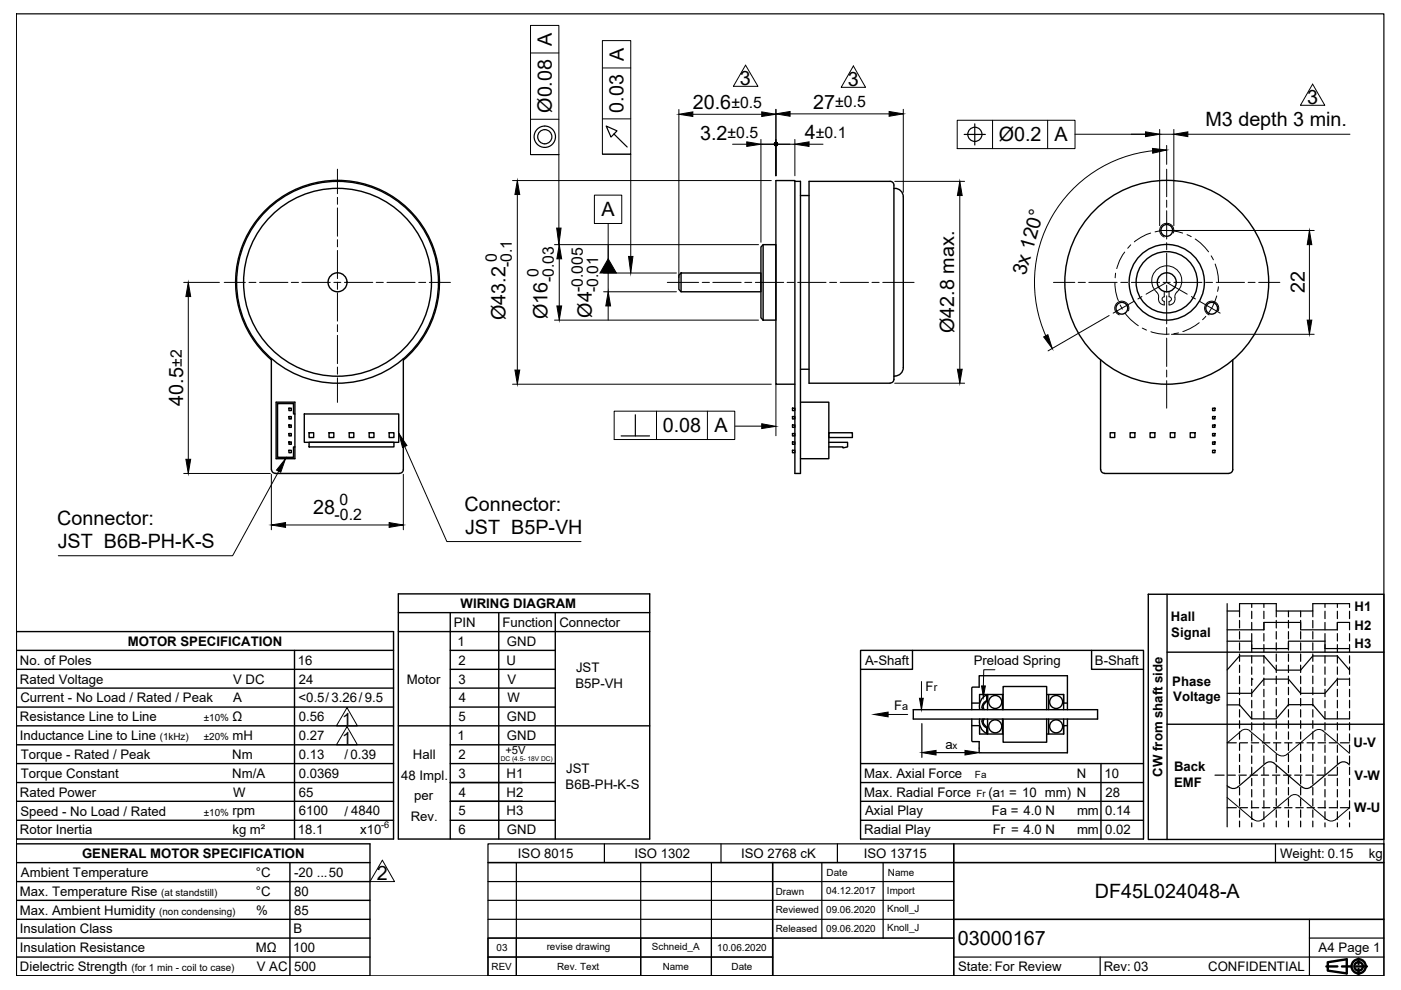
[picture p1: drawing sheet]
<svg xmlns="http://www.w3.org/2000/svg" width="297mm" height="210mm" viewBox="0 0 297 210" stroke-linecap="round" stroke-linejoin="round" font-family="sans-serif">
<!-- layer: CENTER -->
<g fill="none" stroke="#000" stroke-width=".21">
<path d="M71.5 35.9v5.2M247.4 35.9v5.8M47.5 59.9h4.5M52.8 59.9h1.5M55 59.9h6M61.8 59.9h1.5M64 59.9h6M70.8 59.9h1.5M71.5 41.8v1.5M71.5 44.1v6M71.5 50.8v1.5M71.5 53.1v6"/>
<path d="M71.5 59.8v1.6M73 59.9h6M79.8 59.9h1.5M82 59.9h6M88.8 59.9h1.5M91 59.9h4.5M141.5 59.9h6.6M148.9 59.9h1.5M151.1 59.9h6M157.9 59.9h1.5M160.1 59.9h6.1M166.9 59.9h1.5"/>
<path d="M169.1 59.9h6M175.9 59.9h1.5M178.1 59.9h6M184.9 59.9h1.5M187.2 59.9h6.6M223.4 59.9h4.5M228.6 59.9h1.5M230.8 59.9h6.1M236.4 59.9a9.4 9.4 0 0 0 .7 3.8M236.5 57.9l-.1 1M237.6 59.9h1.5M238.5 53.4a9.5 9.5 0 0 0-1.7 3.6"/>
<path d="M239.7 51.9l-.6 .7M239.9 59.9h6M244 49.4a10.6 10.6 0 0 0-3.5 1.9M245.9 49l-1 .2M245.9 48.9h3M246.6 59.9h1.5M246.8 48.9a10.8 10.8 0 0 1 3.9 .5M247.4 42.4v1.6M247.4 44.7v6M247.4 51.4v1.5M247.4 53.7v6M248.9 59.9h5.9"/>
<path d="M251.7 49.8l.9 .4M253.4 50.7a9.8 9.8 0 0 1 2.8 2.7M255.6 59.9h1.5M256.8 54.2l.5 .9M257.6 56l.7 2.5 .1 1.4M257.9 59.9h6M264.6 59.9h1.5M266.9 59.9h4.5M71.5 62.1v6M71.5 68.8v1.5M71.5 71.1v6M71.5 77.8v1.5"/>
<path d="M237.5 64.7l.5 .8M238.5 66.4a10.1 10.1 0 0 0 2.8 2.7M240.4 63.9l-4.4 2.5M242.1 62.9l-.8 .5M242.2 69.6l.9 .4M243 62.4l4.4-2.5 4.3 2.5M244 70.3a9.3 9.3 0 0 0 3.9 .5M247.4 60.5v1.4M247.4 62.7v6M247.4 69.4v1.6M247.4 71.7v6M247.4 78.5v1.4"/>
<path d="M249.9 70.6l-1 .2M252.6 62.9l.8 .5M254.3 68.4a10.6 10.6 0 0 1-3.5 1.9M254.3 63.9l4.4 2.5M255.7 67.1l-.7 .7M258 62.8a11.3 11.3 0 0 1-1.7 3.5M258.3 60.8l-.2 1M71.5 80.1v5.2M247.4 80.7v5.8"/>
</g>
<!-- layer: SPEC -->
<g fill="none" stroke="#000" stroke-width=".3">
<path d="M168.5 38.5h1.2v61.9h-1.2v-62.1h-4v43.2h4M188.7 38.5h-17.2v42.8h17.2M188.7 38.5a.78 .78 0 0 1 .8 .7M189.5 40h.2M189.5 39.3v41.1M189.7 39.9a1.8 1.8 0 0 1 1.8 1.8M144.4 57.9h16.9v4h-16.9l-.5-.5v-3.1zM144.4 57.9v4M161.8 51.9h2.7v16h-2.7l-.5-.5v-15zM161.8 51.9v16M169.7 41.5h1.8M191.5 41.8v36.1"/>
<path d="M57.5 76v23.6M57.6 76.3a21.6 21.6 0 0 1-1.7-31.3 21.6 21.6 0 0 1 31.3 0 21.6 21.6 0 0 1-1.6 31.3M85.5 76v23.6M169.7 78.3h1.8M189.5 79.8h.2M191.5 77.9a1.8 1.8 0 0 1-1.8 1.8M233.3 76.3v23.3M261.4 76.3v23.3M57.6 99.6a.78 .78 0 0 0 .8 .7M58.5 85.3h4v12h-4zM61.3 86.5h.5v.6h-.5zM61.3 88.3h.5v.5h-.5z"/>
<path d="M61.3 90.1h.5v.5h-.5zM61.3 91.9h.5v.5h-.5zM61.3 93.7h.5v.5h-.5zM61.3 95.5h.5v.5h-.5zM62.5 87.8h-.3v-2.2h-3.4v11.4h3.4v-2.2h.3M64.5 87.8h20v6h-20zM65.5 93.8h18v1h-18zM65.5 91.8h1v1h-1zM69.8 91.8h1v1h-1zM74 91.8h1v1h-1zM78.3 91.8h1v1h-1zM82.5 91.8h1v1h-1z"/>
<path d="M85.5 99.6a.78 .78 0 0 1-.8 .7M168 86.5h.5v.6h-.5zM168 88.3h.5v.5h-.5zM168 90.1h.5v.5h-.5zM168 91.9h.5v.5h-.5zM168 93.7h.5v.5h-.5zM168 95.5h.5v.5h-.5zM169.7 85.3h6v12h-6M175.7 91.8h5v1h-5zM175.7 93.8h4v1l-1 .2v-.2h-3M189.5 80.4a.78 .78 0 0 1-.8 .8M233.4 99.6a.78 .78 0 0 0 .8 .7"/>
<path d="M235.4 91.8h.9v1h-.9zM239.6 91.8h1v1h-1zM243.8 91.8h1.1v1h-1.1zM248.1 91.8h1v1h-1zM252.3 91.8h1.1v1h-1.1zM257.1 86.5h.5v.6h-.5zM257.1 88.3h.5v.5h-.5zM257.1 90.1h.5v.5h-.5zM257.1 91.9h.5v.5h-.5zM257.1 93.7h.5v.5h-.5zM257.1 95.5h.5v.5h-.5zM261.4 99.6a.78 .78 0 0 1-.8 .7"/>
<path d="M58.3 100.4h26.4M234.1 100.4h26.5M3.5 133.9h79.9v44h-79.9zM3.5 137.9h79.9M62.4 137.9v40M84.5 133.9h53.3M84.5 125.9h53.3v52h-53.3zM84.5 129.9h53.3M95.5 137.9h22.2M95.5 129.9v48M105.7 129.9v48M117.7 129.9v48"/>
<path d="M182.5 137.9h59.9v40h-59.9zM193.5 137.9v4h-11M231.4 137.9v4h11M243.5 126h49.9v52h-49.9zM247.4 126v52M247.4 138.3h46M3.5 141.9h79.9M3.5 145.9h79.9M3.5 149.9h79.9M3.5 153.9h79.9M3.5 157.9h79.9M84.5 153.9h53.3"/>
<path d="M95.5 141.9h22.2M95.5 145.9h22.2M95.5 149.9h22.2M95.5 157.9h22.2M193.6 150.5h39.1v2h-39.1zM206 150.5v-4.6l.2-.2h1.4v-2.4h18.7v7.2M206 152.5v4.6l.2 .1h1.4v2.4h18.7v-7.1M206 153.9h1.7v1.7h5M207.7 152.4a2.69 2.69 0 0 0 1.5 3.1M208.4 152.4a1.3 1.3 0 0 0 .8 1.9M208.7 152.4l-.2 .5a1.77 1.77 0 0 0 .9 1.4M209.2 147.3h.2v1.3h-.2z"/>
<path d="M209.2 154.4h.2v1.1h-.2zM209.2 148.5a1.3 1.3 0 0 0-.8 1.9M209.2 147.3a2.69 2.69 0 0 0-1.5 3.1M209.4 147.2v3.3M209.4 152.5v3.1M209.4 148.5l-.5 .5a.98 .98 0 0 0-.2 1.4M212.6 147.2v3.3M212.6 152.5v3.1M212.7 150.5v-4.9h9.2v4.9M212.7 152.5v4.9h9.2v-4.9M212.7 147.2h-5v1.9h-1.7M221.9 147.2h3.6v3.3"/>
<path d="M221.9 155.6h3.6M222.3 147.2v3.3M222.3 152.5v3.1M225.5 152.5v3.1M225.5 149.1h.8M226.3 153.9h-.8v1.7M247.4 153.6h46M265.4 144h.1M3.5 178.9h74.9v28h-74.9zM3.5 161.9h79.9M3.5 169.9h79.9M3.5 173.9h79.9"/>
<path d="M3.5 165.9h79.9M95.5 161.9h22.2M95.5 169.9h22.2M95.5 173.9h22.2M95.5 165.9h22.2M182.5 161.9h59.9M182.5 169.9h59.9M182.5 173.9h59.9M182.5 165.9h59.9M233.4 161.9v16M3.5 182.9h74.9M3.5 186.9h74.9"/>
<path d="M3.5 190.9h74.9M3.5 194.9h74.9M3.5 198.9h74.9M61.5 182.9v24M3.5 202.9h74.9"/>
<circle cx="71.6" cy="59.9" r="19.9"/>
<circle cx="71.6" cy="59.9" r="21.4"/>
<circle cx="71.6" cy="59.9" r="2.01"/>
<circle cx="247.4" cy="59.9" r="8"/>
<circle cx="247.4" cy="59.9" r="21.6"/>
<circle cx="247.4" cy="59.9" r="6.5"/>
<circle cx="247.4" cy="59.9" r="2.01"/>
<circle cx="247.4" cy="48.8" r="1.25"/>
<circle cx="237.8" cy="65.4" r="1.25"/>
<circle cx="256.9" cy="65.4" r="1.25"/>
<circle cx="211" cy="148.8" r="1.38"/>
<circle cx="211" cy="154" r="1.38"/>
<circle cx="223.9" cy="154" r="1.38"/>
<circle cx="223.9" cy="148.8" r="1.38"/>
</g>
<!-- layer: Gewinde -->
<path d="M248.8 49.4a1.5 1.5 0 0 0-.9-2 1.5 1.5 0 0 0-1.9 .9 1.5 1.5 0 0 0 .8 2M239.3 65.9a1.5 1.5 0 0 0-.9-1.9 1.5 1.5 0 0 0-2 .8 1.5 1.5 0 0 0 .9 2M258.3 65.9a1.5 1.5 0 0 0-.9-1.9 1.5 1.5 0 0 0-1.9 .8 1.5 1.5 0 0 0 .9 2" fill="none" stroke="#000" stroke-width=".21"/>
<!-- layer: DIM -->
<g fill="none" stroke="#000" stroke-width=".21">
<path d="M112.5 5.4h6v27.4h-6zM112.5 11.2h6M127.7 8.6h6v24.1h-6zM127.7 14.4h6M158.1 13.8l2.6 4.5h-5.2zM180.9 14l2.6 4.5h-5.1zM278.3 17.8l2.6 4.5h-5.2zM108.7 38.3h54.8M112.5 32.8h6v15.6M112.5 25.3h6M127.7 32.7h6v21.7M127.7 25.2h6"/>
<path d="M143.9 23.2v35.7M146.9 24.2h14.6M155.3 30.6h3M161.3 30.6h7.2M161.3 29.6v21.8M164.5 23.2v14.1M167.5 24.1h21M168.5 29.6v7.7M171.5 30.6h3M189.7 38.5h14.8M191.5 23.2v17.6M202.9 25.5h25v6h-25z"/>
<path d="M210.4 25.5v6M222.1 25.5v6M239.9 28.5h3M244.4 32a28 28 0 0 0-22.7 39.2M245.9 27.4v20.5M245.9 28.5h3M247.4 30.8v4.1M248.9 27.4v20.5M251.8 28.5h34.4M38.9 59.9h7.6M109.7 41.2v37.3M117.6 51.9h43.2"/>
<path d="M118.6 54.9v10M126 41.4h5.8v6h-5.8zM128 57.9h15.4M128.9 51.9v3M128.9 57.9v4M203.5 41.5v36.8M248.4 48.9h30.2M277.6 51.9v16M39.9 62.9v34.5M117.6 67.9h43.2M128 61.9h15.4M128.9 64.9v3"/>
<path d="M235.2 66.9l-13 7.5M245.6 63.1a1.61 1.61 0 0 0-.7-1.6 3.2 3.2 0 0 1 .6-4.5 3.2 3.2 0 0 1 4.5 .7 3.2 3.2 0 0 1-.7 4.5l-.2 .9M246.8 61.8l.1 1.1a.49 .49 0 0 0-.5 .5 .49 .49 0 0 0 .4 .5l.1 .8a1.25 1.25 0 0 1-1.3-1.5M247.9 61.8v1.1M247.9 63.9v.8M247.9 62.9a.49 .49 0 0 1 .5 .5 .49 .49 0 0 1-.5 .5M248.4 70.9h30.2M249.1 63.2a1.25 1.25 0 0 1-1.2 1.5M59.1 99.9l-9.8 17.9h-36.9M85.8 94.7l8.9 20.1h28.5M108.7 81.5h54.8M130.2 87.2h25.6v6h-25.6z"/>
<path d="M139.2 87.2v6M150 87.2v6M155.9 90.4h5.6M164.5 81.5v10.9M189.7 81.3h14.8M38.9 100.4h18.4M57.5 100.6v11.7M60.5 111.3h22M85.5 100.6v11.7M73.6 150l2.2 3.9h-4.5zM73.6 154.1l2.2 3.8h-4.5zM188.3 151.5h4.1"/>
<path d="M195.4 144.5v3.6M210.9 142h-2.3l-.1 3.4M81.1 182.4l2.6 4.5h-5.3z"/>
</g>
<!-- layer: 0 -->
<g fill="#000" stroke="#000" stroke-width=".21">
<path d="M128.9 54.9l1.8 3h-3.5z"/>
<path d="M164.1 30.6l.1 .1 .3-.1zM164.2 30.7l.3-.1-.2 .3zM164.5 30.6l-.2 .3h.2z"/>
<path d="M164.5 30.6v.3h.2zM164.5 30.6l.3 .1-.1 .2zM164.5 30.6l.3 .1 .1-.1z"/>
<path d="M164.3 30.2l.2 .4v-.4zM164.2 30.4l.1-.2 .2 .4zM164.2 30.4l-.1 .2h.4z"/>
<path d="M164.5 30.6h.4l-.1-.2zM164.7 30.2l.1 .2-.3 .2zM164.5 30.2v.4l.2-.4z"/>
</g>
<!-- layer: DIM -->
<g fill="#000" stroke="#000" stroke-width=".21">
<path d="M143.9 24.2l3-.5v1zM158.3 30.1l3 .5-3 .4zM161.5 23.7l3 .5-3 .5zM164.5 24.1l3-.5v1.1zM168.5 30.6l3-.5v.9zM188.5 23.6l3 .5-3 .6zM242.9 28l3 .5-3 .5zM244.3 31.5l3.1 .3-3 .7zM248.9 28.5l2.9-.5v1zM109.7 38.3l.5 2.9h-1zM118.6 51.9l.5 3h-1zM118 48.4h1l-.5 3.5z"/>
<path d="M133.3 54.4h.9l-.5 3.5zM203.5 38.5l.5 3h-1zM277.6 48.9l.5 3h-.9zM39.9 59.9l.5 3h-1zM109.2 78.5h1l-.5 3zM118.1 64.9h1l-.5 3zM128.9 61.9l.6 3h-1.1zM203 78.3h1l-.5 3zM221.3 71.4l.9-.4 .9 2.9zM277.2 67.9h.9l-.5 3zM39.4 97.4h1l-.5 3zM60.5 97.3l-1 2.8-.9-.4z"/>
<path d="M84.6 91.9l1.7 2.6-1 .4zM161.5 89.8l3 .6-3 .5zM57.5 111.3l3-.5v1zM82.5 110.8l3 .5-3 .5zM185.3 151.5l3-.5v1zM194.9 148.1h.8l-.3 2.4zM208.1 145.4h.8l-.4 2.4z"/>
</g>
<g fill="none" stroke="#000" stroke-width=".25">
<path d="M130.2 28.4l.6-.7-2.3-1 1 2.4 .7-.7 2.8 2.8M204.4 28.5h4.5M206.7 26.3v4.4M131.7 92.4h6M134.7 87.9v4.5"/>
<circle cx="115.5" cy="29" r="1.5"/>
<circle cx="115.5" cy="29" r="2.27"/>
<circle cx="206.7" cy="28.5" r="1.5"/>
</g>
<!-- layer: 0 -->
<path d="M227.9 28.5h18M128.9 47.4v10.5M3.5 177.9h.1" fill="none" stroke="#000" stroke-width=".21"/>
<path d="M3.5 2.9h289.9v204h-289.9zM103.5 178.9h189.9v28h-189.9zM103.5 198.9h60.3v8h-60.3zM109.5 198.9v8M135.8 198.9v8M150.8 198.9v8M103.5 202.9h60.3" fill="none" stroke="#000" stroke-width=".25"/>
<!-- layer: AM_BOR -->
<path d="M202.2 178.9v28M103.5 182.9h189.9M163.8 182.9v24M163.8 198.9h38.4M202.2 194.9h91.2" fill="none" stroke="#000" stroke-width=".34"/>
<g fill="none" stroke="#000" stroke-width=".25">
<path d="M128.1 178.9v4M152.9 178.9v4M177.5 178.9v4M270.4 178.9v4M103.5 190.9h98.7M103.5 186.9h98.7M103.5 198.9h60.3M103.5 194.9h98.7M109.5 182.9v24M135.8 182.9v24M150.8 182.9v24M174.2 182.9v16"/>
<path d="M187.2 182.9v16M277.6 194.9v12M277.6 198.9h15.8M103.5 202.9h60.3M202.2 202.9h91.2M233.3 202.9v4"/>
</g>
<g fill="none" stroke="#000" stroke-width=".51">
<path d="M281.2 204.9h2.3M281.5 204l4-.6v3l-4-.6zM284.5 204.9h2.1M287.5 204.9h2.3M288 203.2v1.2M288 205.4v1.2"/>
<circle cx="288.1" cy="204.9" r="1.5"/>
<circle cx="288.1" cy="204.9" r=".91"/>
</g>
<!-- layer: AM_5 -->
<path d="M195.5 153.4v7.2M198.5 159.6h6.1M207.6 158.6h.1" fill="none" stroke="#000" stroke-width=".25"/>
<path d="M195.5 159.6l3-.5v1zM204.6 159.1l3 .5-3 .5z" fill="#000" stroke="#000" stroke-width=".21"/>
<g fill="none" stroke="#000" stroke-width=".25">
<path d="M260.2 128v47.3M262.8 129.6v1.2M262.8 131.5v1.7M262.8 133.9v1.6M262.8 136.3v1.6M262.8 138.7v1.5M265.4 128v.8M265.4 129.6v1.6M265.4 132v1.5M265.4 134.3v1.6M265.4 136.7v1.6M265.4 139v1.6"/>
<path d="M268 128v.8M268 129.6v1.6M268 132v1.5M268 134.3v1.6M268 136.7v1.6M268 139v1.6M270.6 129.6v1.2M270.6 131.5v1.7M270.6 133.9v1.6M270.6 136.3v1.6M270.6 138.7v1.5M273.2 129.6v1.2"/>
<path d="M273.2 131.5v1.7M273.2 133.9v1.6M273.2 136.3v1.6M273.2 138.7v1.5M275.8 129.6v1.2M275.8 131.5v1.7M275.8 133.9v1.6M275.8 136.3v1.6M275.8 138.7v1.5M278.3 129.6v1.2M278.3 131.5v1.7M278.3 133.9v1.6"/>
<path d="M278.3 136.3v1.6M278.3 138.7v1.5M280.9 128v.8M280.9 129.6v1.6M280.9 132v1.5M280.9 134.3v1.6M280.9 136.7v1.6M280.9 139v1.6M283.5 128v.8M283.5 129.6v1.6M283.5 132v1.5M283.5 134.3v1.6"/>
<path d="M283.5 136.7v1.6M283.5 139v1.6M286.1 128v.8M286.1 129.6v1.6M286.1 132v1.5M286.1 134.3v1.6M286.1 136.7v1.6M286.1 139v1.6M260.2 157.5h1.9M262.8 141v1.6M262.8 143.4v1.6M262.8 145.7v1.6"/>
<path d="M262.8 148.1v1.6M262.8 150.5v1.5M262.8 152.8v1.6M262.8 155.2v1.5M262.8 157.5v1.6M262.8 159.9v1.6M262.9 157.5h1.6M265.3 157.5h1.6M265.4 141.4v1.6M265.4 143.8v1.5M265.4 146.1v1.6M265.4 148.5v1.6"/>
<path d="M265.4 150.8v1.6M265.4 153.2v1.6M265.4 155.6v1.6M265.4 158v1.5M267.6 157.5h1.6M268 141.4v1.6M268 143.8v1.5M268 146.1v1.6M268 148.5v1.6M268 150.8v1.6M268 153.2v1.6M268 155.6v1.6"/>
<path d="M268 158v1.5M270 157.5h1.6M270.6 141v1.6M270.6 143.4v1.6M270.6 145.7v1.6M270.6 148.1v1.6M270.6 150.5v1.5M270.6 152.8v1.6M270.6 155.2v1.5M270.6 157.5v1.6M270.6 159.9v1.6M272.4 157.5h1.5"/>
<path d="M273.2 141v1.6M273.2 143.4v1.6M273.2 145.7v1.6M273.2 148.1v1.6M273.2 150.5v1.5M273.2 152.8v1.6M273.2 155.2v1.5M273.2 157.5v1.6M273.2 159.9v1.6M274.7 157.5h1.6M275.8 141v1.6M275.8 143.4v1.6"/>
<path d="M275.8 145.7v1.6M275.8 148.1v1.6M275.8 150.5v1.5M275.8 152.8v1.6M275.8 155.2v1.5M275.8 157.5v1.6M275.8 159.9v1.6M277.1 157.5h1.6M278.3 141v1.6M278.3 143.4v1.6M278.3 145.7v1.6M278.3 148.1v1.6"/>
<path d="M278.3 150.5v1.5M278.3 152.8v1.6M278.3 155.2v1.5M278.3 157.5v1.6M278.3 159.9v1.6M279.4 157.5h1.7M280.9 141.4v1.6M280.9 143.8v1.5M280.9 146.1v1.6M280.9 148.5v1.6M280.9 150.8v1.6M280.9 153.2v1.6"/>
<path d="M280.9 155.6v1.6M280.9 158v1.5M281.8 157.5h1.6M283.5 141.4v1.6M283.5 143.8v1.5M283.5 146.1v1.6M283.5 148.5v1.6M283.5 150.8v1.6M283.5 153.2v1.6M283.5 155.6v1.6M283.5 158v1.5M284.2 157.5h1.9"/>
<path d="M286.1 141.4v1.6M286.1 143.8v1.5M286.1 146.1v1.6M286.1 148.5v1.6M286.1 150.8v1.6M286.1 153.2v1.6M286.1 155.6v1.6M286.1 158v1.5M257.6 164.4h1.9M260.2 171.3h1.9M260.3 164.4h1.6M262.7 164.4h1.5"/>
<path d="M262.8 162.3v1.5M262.8 164.6v1.6M262.8 167v1.5M262.8 169.3v1.6M262.8 171.7v1.6M262.8 174.1v1.2M262.9 171.3h1.6M265 164.4h1.6M265.3 171.3h1.6M265.4 160.3v1.6M265.4 162.7v1.5M265.4 165v1.6"/>
<path d="M265.4 167.4v1.6M265.4 169.8v1.5M265.4 172.1v1.6M265.4 174.5v.8M267.4 164.4h1.6M267.6 171.3h1.6M268 160.3v1.6M268 162.7v1.5M268 165v1.6M268 167.4v1.6M268 169.8v1.5M268 172.1v1.6"/>
<path d="M268 174.5v.8M269.8 164.4h1.6M270 171.3h1.6M270.6 162.3v1.5M270.6 164.6v1.6M270.6 167v1.5M270.6 169.3v1.6M270.6 171.7v1.6M270.6 174.1v1.2M272.1 164.4h1.6M272.4 171.3h1.5M273.2 162.3v1.5"/>
<path d="M273.2 164.6v1.6M273.2 167v1.5M273.2 169.3v1.6M273.2 171.7v1.6M273.2 174.1v1.2M274.5 164.4h1.6M274.7 171.3h1.6M275.8 162.3v1.5M275.8 164.6v1.6M275.8 167v1.5M275.8 169.3v1.6M275.8 171.7v1.6"/>
<path d="M275.8 174.1v1.2M276.9 164.4h1.5M277.1 171.3h1.6M278.3 162.3v1.5M278.3 164.6v1.6M278.3 167v1.5M278.3 169.3v1.6M278.3 171.7v1.6M278.3 174.1v1.2M279.2 164.4h1.6M279.4 171.3h1.7M280.9 160.3v1.6"/>
<path d="M280.9 162.7v1.5M280.9 165v1.6M280.9 167.4v1.6M280.9 169.8v1.5M280.9 172.1v1.6M280.9 174.5v.8M281.6 164.4h1.9M281.8 171.3h1.6M283.5 160.3v1.6M283.5 162.7v1.5M283.5 165v1.6M283.5 167.4v1.6"/>
<path d="M283.5 169.8v1.5M283.5 172.1v1.6M283.5 174.5v.8M284.2 171.3h1.9M286.1 160.3v1.6M286.1 162.7v1.5M286.1 165v1.6M286.1 167.4v1.6M286.1 169.8v1.5M286.1 172.1v1.6M286.1 174.5v.8"/>
</g>
<path d="M260.2 135.9h5.2v1.6h7.8v-1.6h7.7v1.6h5.2M286.1 132h-2.6v1.5h-7.7v-1.5h-7.8v1.5h-7.8M286.1 128h-7.8v1.6h-7.7v-1.6h-7.8v1.6h-2.6M260.2 142l2.6-2.9h5.2l2.6 3h5.2l2.5-3h5.2l2.6 3M260.2 149.5h2.6l2.6 2.9h5.2l2.6-3h5.1l2.6 3h5.2M286.1 144h-2.6l-2.6 3h-5.1l-2.6-3h-5.2l-2.6 3h-5.2" fill="none" stroke="#000" stroke-width=".25"/>
<!-- layer: V -->
<path d="M263.1 155l-2.9 2.5M263.2 155a1.42 1.42 0 0 1 1.8 0M265 155l5.8 4.9M270.9 159.9a1.59 1.59 0 0 0 2 0M286.1 159.7l-5.5-4.7a1.42 1.42 0 0 0-1.9 0l-5.9 4.9" fill="none" stroke="#000" stroke-width=".21"/>
<!-- layer: W -->
<path d="M260.2 166.6l.3 .3M262.5 166.8a1.5 1.5 0 0 1-1.9 0M268.3 161.9l-5.8 4.9M268.3 161.9a1.42 1.42 0 0 1 1.9 0l5.9 5M276.1 166.9a1.42 1.42 0 0 0 1.8 0M283.9 161.9l-6 5M283.9 161.9a1.52 1.52 0 0 1 2.2 .3" fill="none" stroke="#000" stroke-width=".25"/>
<!-- layer: U -->
<path d="M260.2 169.1l5.5 4.7M265.4 173.5l.4 .3M265.8 173.8a1.42 1.42 0 0 0 1.8 0M273.6 168.8l-6 5M273.6 168.8a1.42 1.42 0 0 1 1.8 0l5.9 5M281.3 173.8a1.42 1.42 0 0 0 1.9 0M286 171.3l-2.9 2.5" fill="none" stroke="#000" stroke-width=".21"/>
<g font-size="4.2">
<text x="117" y="9.7" transform="rotate(-90 117 9.7)">A</text>
<text x="132.2" y="12.9" transform="rotate(-90 132.2 12.9)">A</text>
<text x="117" y="23.9" transform="rotate(-90 117 23.9)">Ø0.08</text>
<text x="132.2" y="23.9" transform="rotate(-90 132.2 23.9)">0.03</text>
<text x="146.9" y="23.2">20.6</text>
<text x="156.9" y="18">3</text>
<text x="172.4" y="23.1">27</text>
<text x="179.7" y="18.3">3</text>
<text x="277.1" y="22.1">3</text>
<text x="148.4" y="29.6">3.2</text>
<text x="170.6" y="29.6">4</text>
<text x="211.8" y="30">Ø0.2</text>
<text x="223.6" y="30">A</text>
<text x="255.6" y="26.6">M3 depth 3 min.</text>
<text x="127.6" y="45.9">A</text>
<text x="217.4" y="58.6" transform="rotate(-74 217.4 58.6)">3x 120°</text>
<text x="276.6" y="62.2" transform="rotate(-90 276.6 62.2)">22</text>
<text x="107.2" y="67.9" transform="rotate(-90 107.2 67.9)">Ø43.2</text>
<text x="116.1" y="67.6" transform="rotate(-90 116.1 67.6)">Ø16</text>
<text x="125.5" y="67.4" transform="rotate(-90 125.5 67.4)">Ø4</text>
<text x="202.3" y="70.6" transform="rotate(-90 202.3 70.6)">Ø42.8 max.</text>
<text x="38.9" y="86" transform="rotate(-90 38.9 86)">40.5</text>
<text x="140.5" y="91.7">0.08</text>
<text x="151.5" y="91.7">A</text>
<text x="12.1" y="111.3">Connector:</text>
<text x="66.4" y="108.9">28</text>
<text x="98.5" y="108.3">Connector:</text>
<text x="98.6" y="113.3">JST B5P-VH</text>
<text x="12.2" y="116.3">JST B6B-PH-K-S</text>
<text x="79.9" y="186.7">2</text>
<text x="232.1" y="190.4">DF45L024048-A</text>
<text x="203.1" y="200.4">03000167</text>
</g>
<g font-size="3.6">
<text x="72.6" y="153.7">1</text>
<text x="72.6" y="157.7">1</text>
</g>
<g font-size="3.4">
<text x="155.1" y="22.9">±0.5</text>
<text x="177.1" y="22.8">±0.5</text>
<text x="154.3" y="29.4">±0.5</text>
<text x="173" y="29.3">±0.1</text>
<text x="105.3" y="55.6" transform="rotate(-90 105.3 55.6)">0</text>
<text x="108.5" y="56.6" transform="rotate(-90 108.5 56.6)">-0.1</text>
<text x="114.2" y="58.7" transform="rotate(-90 114.2 58.7)">0</text>
<text x="117.4" y="59.8" transform="rotate(-90 117.4 59.8)">-0.03</text>
<text x="123.6" y="61.9" transform="rotate(-90 123.6 61.9)">-0.005</text>
<text x="126.8" y="61.9" transform="rotate(-90 126.8 61.9)">-0.01</text>
<text x="38.6" y="77.8" transform="rotate(-90 38.6 77.8)">±2</text>
<text x="72" y="107">0</text>
<text x="71" y="110.3">-0.2</text>
</g>
<g font-size="2.8">
<text x="97.7" y="129">WIRING DIAGRAM</text>
<text x="248.2" y="131.7">Hall</text>
<text x="287.2" y="129.5">H1</text>
<text x="27.1" y="137">MOTOR SPECIFICATION</text>
<text x="96.2" y="132.9">PIN</text>
<text x="97" y="136.9">1</text>
<text x="106.5" y="132.9">Function</text>
<text x="107.5" y="137">GND</text>
<text x="118.6" y="132.9">Connector</text>
<text x="248.3" y="135.1">Signal</text>
<text x="287.2" y="133.5">H2</text>
<text x="287.2" y="137.5">H3</text>
<text x="4.2" y="140.9">No. of Poles</text>
<text x="63.2" y="140.9">16</text>
<text x="97.2" y="140.9">2</text>
<text x="107.4" y="140.9">U</text>
<text x="122.1" y="142.5">JST</text>
<text x="183.4" y="140.9">A-Shaft</text>
<text x="206.5" y="141.1">Preload Spring</text>
<text x="232.2" y="140.9">B-Shaft</text>
<text x="4.2" y="144.9">Rated Voltage</text>
<text x="4.3" y="148.9">Current - No Load / Rated / Peak</text>
<text x="49.4" y="144.9">V DC</text>
<text x="49.4" y="148.9">A</text>
<text x="63.3" y="148.9">&lt;0.5/ 3.26/ 9.5</text>
<text x="63.4" y="144.9">24</text>
<text x="86.3" y="144.9">Motor</text>
<text x="97.2" y="144.9">3</text>
<text x="97.3" y="148.9">4</text>
<text x="107.6" y="148.9">W</text>
<text x="107.6" y="144.9">V</text>
<text x="122" y="145.9">B5P-VH</text>
<text x="196.3" y="146.6">F</text>
<text x="248.5" y="145.3">Phase</text>
<text x="248.8" y="148.7">Voltage</text>
<text x="4.2" y="152.9">Resistance Line to Line</text>
<text x="49.3" y="152.9">Ω</text>
<text x="63.3" y="152.9">0.56</text>
<text x="97.2" y="152.9">5</text>
<text x="107.5" y="152.9">GND</text>
<text x="189.6" y="150.6">F</text>
<text x="4.2" y="156.9">Inductance Line to Line</text>
<text x="4.4" y="160.9">Torque - Rated / Peak</text>
<text x="49.2" y="160.9">Nm</text>
<text x="49.3" y="156.9">mH</text>
<text x="63.3" y="156.9">0.27</text>
<text x="63.3" y="160.9">0.13</text>
<text x="73.1" y="160.9">/ 0.39</text>
<text x="87.5" y="161">Hall</text>
<text x="97" y="156.9">1</text>
<text x="97.2" y="160.9">2</text>
<text x="107.5" y="156.9">GND</text>
<text x="200.4" y="158.8">a</text>
<text x="286.9" y="158.5">U-V</text>
<text x="4.4" y="165">Torque Constant</text>
<text x="49.2" y="164.9">Nm/A</text>
<text x="63.3" y="164.9">0.0369</text>
<text x="85.1" y="165.3">48 Impl.</text>
<text x="97.2" y="164.9">3</text>
<text x="107.4" y="164.9">H1</text>
<text x="119.9" y="167.3">B6B-PH-K-S</text>
<text x="120.1" y="163.9">JST</text>
<text x="183.2" y="164.9">Max. Axial Force</text>
<text x="228.3" y="164.9">N</text>
<text x="234.1" y="164.9">10</text>
<text x="246.5" y="164.6" transform="rotate(-90 246.5 164.6)">CW from shaft side</text>
<text x="248.9" y="163.5">Back</text>
<text x="248.9" y="166.8">EMF</text>
<text x="287.1" y="165.4">V-W</text>
<text x="4.2" y="168.9">Rated Power</text>
<text x="4.3" y="172.9">Speed - No Load / Rated</text>
<text x="49.3" y="172.9">rpm</text>
<text x="49.4" y="168.9">W</text>
<text x="63.3" y="168.9">65</text>
<text x="63.3" y="172.9">6100</text>
<text x="73.1" y="172.9">/ 4840</text>
<text x="87.8" y="169.7">per</text>
<text x="97.2" y="172.9">5</text>
<text x="97.3" y="169">4</text>
<text x="107.4" y="172.9">H3</text>
<text x="107.4" y="169">H2</text>
<text x="183.2" y="168.9">Max. Radial Force</text>
<text x="183.4" y="172.9">Axial Play</text>
<text x="209.5" y="168.9">(a = 10 mm) N</text>
<text x="210.3" y="172.9">Fa = 4.0 N</text>
<text x="228.3" y="172.9">mm</text>
<text x="234.3" y="172.9">0.14</text>
<text x="234.4" y="168.9">28</text>
<text x="287.1" y="172.2">W-U</text>
<text x="4.2" y="176.9">Rotor Inertia</text>
<text x="49.3" y="176.9">kg m²</text>
<text x="63.2" y="176.9">18.1</text>
<text x="76.4" y="176.9">x10</text>
<text x="87.1" y="174">Rev.</text>
<text x="97.2" y="176.9">6</text>
<text x="107.5" y="176.9">GND</text>
<text x="183.2" y="176.9">Radial Play</text>
<text x="210.5" y="176.9">Fr = 4.0 N</text>
<text x="228.3" y="176.9">mm</text>
<text x="234.3" y="176.9">0.02</text>
<text x="4.4" y="185.9">Ambient Temperature</text>
<text x="17.4" y="181.9">GENERAL MOTOR SPECIFICATION</text>
<text x="54.3" y="185.9">°C</text>
<text x="62.4" y="185.9">-20 ...50</text>
<text x="109.8" y="181.9">ISO 8015</text>
<text x="134.5" y="181.9">ISO 1302</text>
<text x="157.1" y="181.9">ISO 2768 cK</text>
<text x="183.1" y="181.9">ISO 13715</text>
<text x="271.4" y="181.9">Weight: 0.15</text>
<text x="290.2" y="181.9">kg</text>
<text x="4.2" y="189.9">Max. Temperature Rise</text>
<text x="54.3" y="189.9">°C</text>
<text x="62.4" y="189.9">80</text>
<text x="4.2" y="197.9">Insulation Class</text>
<text x="4.2" y="193.9">Max. Ambient Humidity</text>
<text x="54.3" y="193.9">%</text>
<text x="62.2" y="197.9">B</text>
<text x="62.4" y="193.9">85</text>
<text x="4.2" y="201.9">Insulation Resistance</text>
<text x="54.2" y="201.9">MΩ</text>
<text x="62.1" y="201.9">100</text>
<text x="279.6" y="201.9">A4 Page 1</text>
<text x="4.2" y="205.9">Dielectric Strength</text>
<text x="54.4" y="205.9">V AC</text>
<text x="62.4" y="205.9">500</text>
<text x="203.1" y="205.9">State: For Review</text>
<text x="234" y="205.9">Rev: 03</text>
<text x="256.2" y="205.9">CONFIDENTIAL</text>
</g>
<text font-size="2.4" x="107.1" y="159.9">+5V</text>
<g font-size="2.3">
<text x="198" y="146.6">r</text>
<text x="191.3" y="150.6">a</text>
</g>
<g font-size="2.1">
<text x="43.2" y="152.9">±10%</text>
<text x="33.9" y="156.9">(1kHz)</text>
<text x="43.2" y="156.9">±20%</text>
<text x="202" y="158.8">x</text>
<text x="206.7" y="164.9">Fa</text>
<text x="43.2" y="172.9">±10%</text>
<text x="207" y="168.9">Fr</text>
<text x="212" y="168.9">1</text>
<text x="175.3" y="185.6">Date</text>
<text x="188.3" y="185.7">Name</text>
<text x="34.2" y="189.9">(at standstill)</text>
<text x="164.5" y="189.7">Drawn</text>
<text x="175.2" y="189.6">04.12.2017</text>
<text x="188" y="189.5">Import</text>
<text x="33.7" y="193.9">(non condensing)</text>
<text x="164.5" y="193.6">Reviewed</text>
<text x="164.5" y="197.7">Released</text>
<text x="175.2" y="193.6">09.06.2020</text>
<text x="175.2" y="197.6">09.06.2020</text>
<text x="188.1" y="193.4">Knoll_J</text>
<text x="188.1" y="197.5">Knoll_J</text>
<text x="105.3" y="201.6">03</text>
<text x="115.9" y="201.4">revise drawing</text>
<text x="138.2" y="201.5">Schneid_A</text>
<text x="152.1" y="201.6">10.06.2020</text>
<text x="27.9" y="205.9">(for 1 min - coil to case)</text>
<text x="104.2" y="205.7">REV</text>
<text x="118.1" y="205.6">Rev. Text</text>
<text x="140.5" y="205.6">Name</text>
<text x="155.1" y="205.6">Date</text>
</g>
<text font-size="2" x="80.8" y="175.7">-6</text>
<text font-size="1.4" x="106.2" y="161.4">DC (4.5- 18V DC)</text>
</svg>
